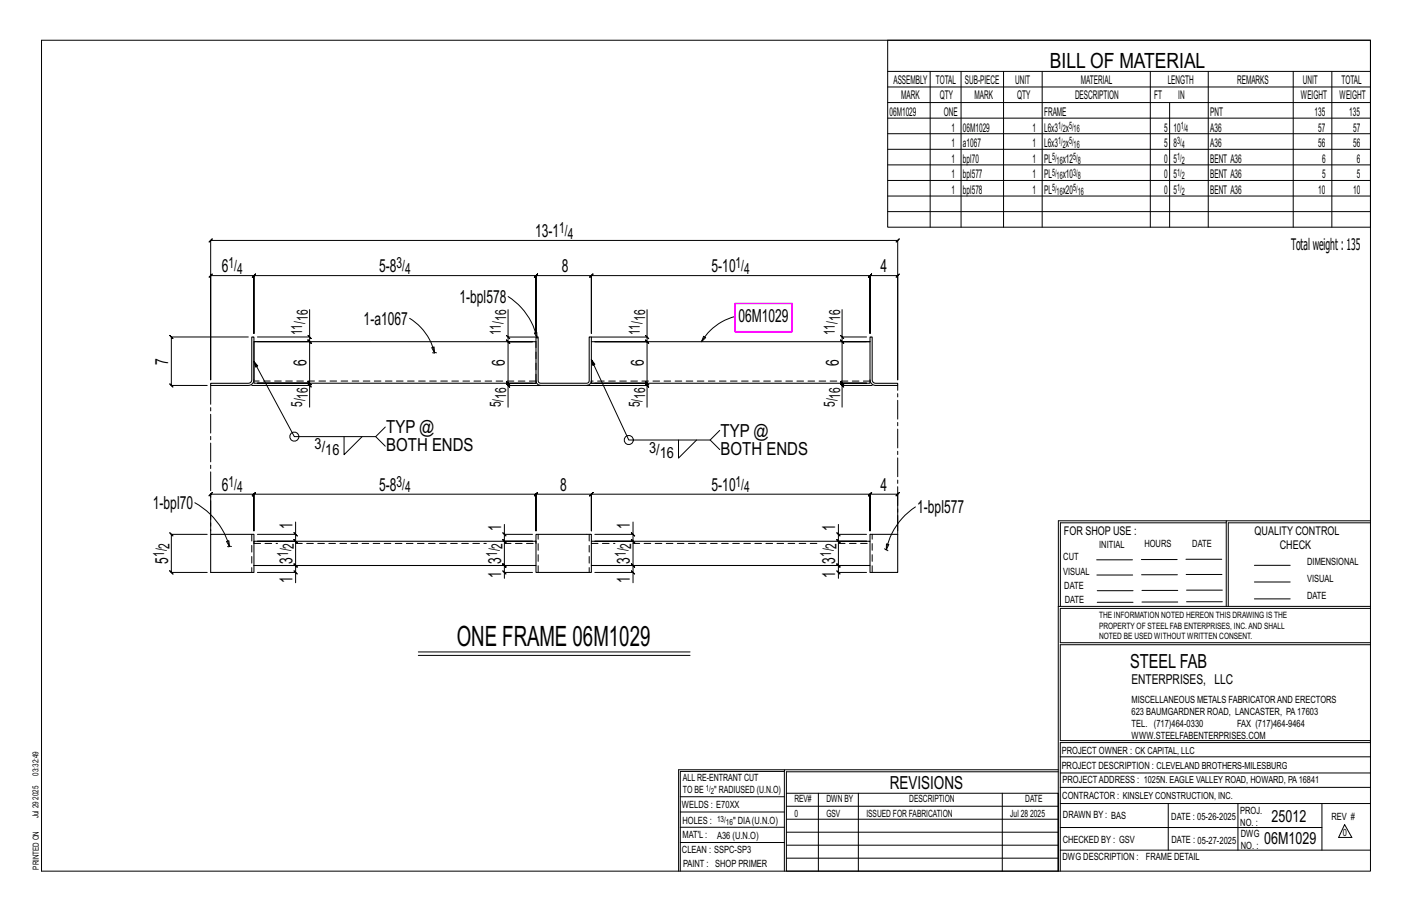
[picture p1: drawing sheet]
<svg xmlns="http://www.w3.org/2000/svg" width="432mm" height="279mm" viewBox="0 0 432 279" stroke-linecap="round" stroke-linejoin="round" font-family="sans-serif">
<g fill="none" stroke="#000" stroke-width=".31">
<path d="M12.7 12.3h406.4v254h-406.4zM271.5 12.3h147.6v57.2h-147.6zM271.5 21.8h147.6M271.5 26.6h147.6M271.5 31.4h147.6M271.5 36.1h147.6M284.5 21.8v47.7M293.9 21.8v47.7M306.9 21.8v47.7M318.7 21.8v47.7M351.8 21.8v47.7M357.7 31.4v38.1"/>
<path d="M369.5 21.8v47.7M395.5 21.8v47.7M407.3 21.8v47.7M271.5 40.9h147.6M271.5 45.6h147.6M271.5 50.4h147.6M271.5 55.2h147.6M271.5 59.9h147.6M64.4 73.5l-.5 .5 1-1-.5 .5h210.1l-.5 .5 1-1-.5 .5v42.6v-31.9l.5-.5-1 1 .5-.5h-8.4l.5-.5-1 1 .5-.5v17.8v-17.8l.5-.5-1 1 .5-.5h-85.3l.5-.5-1 1 .5-.5v17.7v-17.7l.5-.5-1 1 .5-.5h-16.9l.5-.5-1 1 .5-.5v17.7v-17.7l.5-.5-1 1 .5-.5h-86.2l.5-.5-1 1 .5-.5v17.8v-17.8l.5-.5-1 1 .5-.5h-13.3l.5-.5-1 1 .5-.5v31.9zM271.5 64.7h147.6M94.7 94.6v8.4h-16M125.3 97.3a17 17 0 0 1 7.6 10.5"/>
<path d="M155.4 94.7v8.3h8.5M155.4 90.7a20.2 20.2 0 0 1 8.8 12.7M197.9 94.7v8.3h-17.1M224.8 96.7a16.8 16.8 0 0 0-10.3 7.8M257.5 94.6v8.4h7.5M75.9 103h-23.5l-.5-.5 1 1-.5-.5v14.8l-.5-.5 1 1-.5-.5h11M77 117.8h17.7v6.7M77.7 110.5l.5 1.7 .6-.3-1.1-1.4 12.3 23h24.9l2.9-3M78.7 104.4h16l-.5-.5 1 1-.5-.5v12.7l-.5-.5 1 1-.5-.5h-16h16l-.5-.5 1 1-.5-.5v.7M94.2 117.3l1 1zM94.2 102.5l1 1zM94.7 103v1.4l-.5-.5 1 1-.5-.5h-17"/>
<path d="M132 106.3l.7-.2 .2 1.7zM132.3 107.8h.6M132.9 107.8l.6 .1M154.9 117.4l1 1zM154.9 102.5l1 1zM155.4 103v1.5l-.5-.5 1 1-.5-.5h7.5h-7.5l-.5-.5 1 1-.5-.5v12.7l-.5-.5 1 1-.5-.5h7.5M163.4 101.8l.8-.2v1.8zM163.9 117.2h-8.5l-.5-.5 1 1-.5-.5v.7M165.3 117.9h-9.9v6.6M179.5 117.9h18.4v6.6M180.8 117.2h17.1l-.5-.5 1 1-.5-.5v.7M180.8 109.9l.4 1.8 .7-.3-1.1-1.5 11.5 24.6h24.9l2.9-2.9"/>
<path d="M197.4 117.4l1 1zM197.4 102.5l1 1zM197.9 103v1.5l-.5-.5 1 1-.5-.5h-16h16l-.5-.5 1 1-.5-.5v12.7l-.5-.5 1 1-.5-.5h-16M215.2 102.8l.6 .4-1.3 1.3zM257 117.3l1 1zM257 102.5l1 1zM257.5 103v1.4l-.5-.5 1 1-.5-.5h8.6M265 104.4h-7.5l-.5-.5 1 1-.5-.5v12.7l-.5-.5 1 1-.5-.5h7.5h-7.5l-.5-.5 1 1-.5-.5v.7M266.7 117.8h-9.2v6.7M105.2 133.5v5.5l5.5-5.5M114.9 133.5l2.9 2.9M207.5 134.5v5.5l5.5-5.5"/>
<path d="M217.2 134.5l2.9 2.9M59.6 153.7a22.3 22.3 0 0 1 10.6 13.4M90.4 159.6v3.7h-11.7M193.6 159.6v3.7h-11.7M279.9 155a20.7 20.7 0 0 0-8.9 13M375 159.8h-50.7v25.6M375 159.2h-51.3l-.1 107.1M419.1 159.2h-44.1v26.2M419.1 159.8h-43.5v25.6M63.4 163.3h-11l-.5-.5 1 1-.5-.5v11.7l-.5-.5 1 1-.5-.5h11M69.3 165.5l.7-.2 .2 1.8zM69.6 167.1h.6"/>
<path d="M70.2 167.1h.6M78.7 175h11.7v3.1M89.9 162.8l1 1zM89.9 174.5l1 1zM90.4 163.3v2.2l-.5-.5 1 1-.5-.5h-11.7h11.7l-.5-.5 1 1-.5-.5v7.4l-.5-.5 1 1-.5-.5h-11.7h11.7l-.5-.5 1 1-.5-.5v2.1M153.7 162.8l1 1zM153.7 174.5l1 1zM154.2 160.3v3h8.7M154.2 163.3v2.2l-.5-.5 1 1-.5-.5h8.7h-8.7l-.5-.5 1 1-.5-.5v7.4l-.5-.5 1 1-.5-.5h8.7h-8.7l-.5-.5 1 1-.5-.5v2.1M162.9 175h-8.7v1.8M181.9 175h11.7v3.1M193.1 174.5l1 1z"/>
<path d="M193.1 162.8l1 1zM193.6 163.3v2.2l-.5-.5 1 1-.5-.5h-11.7h11.7l-.5-.5 1 1-.5-.5v7.4l-.5-.5 1 1-.5-.5h-11.7h11.7l-.5-.5 1 1-.5-.5v2.1M255.9 162.8l1 1zM255.9 174.5l1 1zM256.4 160.3v3h8.6M256.4 163.3v2.2l-.5-.5 1 1-.5-.5h8.6h-8.6l-.5-.5 1 1-.5-.5v7.4l-.5-.5 1 1-.5-.5h8.6h-8.6l-.5-.5 1 1-.5-.5v2.1M265 175h-8.6v1.8M270.5 167.7l.5 .3M271 168l.5 .4M271.1 166.3l.7 .1-.8 1.6zM274.5 162.3v-11.2l.5-.5-1 1 .5-.5h-8.4l.5-.5-1 1 .5-.5v11.2v-11.2l.5-.5-1 1 .5-.5h-85.3l.5-.5-1 1 .5-.5v11.2v-11.2l.5-.5-1 1 .5-.5h-16.9l.5-.5-1 1 .5-.5v11.2v-11.2l.5-.5-1 1 .5-.5h-86.2l.5-.5-1 1 .5-.5v11.2v-11.2l.5-.5-1 1 .5-.5h-13.3l.5-.5-1 1 .5-.5v11.2M335.4 171.1h10.9"/>
<path d="M335.4 175.8h11M349 171h11M349.1 175.7h11M362.7 171h10.9M362.7 175.6h11M383.6 172.8h11M383.6 177.9h11M127.9 199.3h83.1M323.7 185.4h95.4M335.5 184.1h11M335.5 180.6h11M349.2 184h11"/>
<path d="M349.2 180.5h11M362.9 180.4h10.9M362.9 184h10.9M383.6 183.1h11M419.1 186h-94.9v10.5h94.9M419.1 197.1h-94.9v29.3h94.9v.6h-94.9v39.3M127.9 200.3h83.1M239.9 235.8h-31.9v30.5M239.9 235.3h-32.4v31M323.6 235.3h-83.7v31M323.6 235.9h-83.1v6.6M324.2 236.3h94.9"/>
<path d="M324.2 231.4h94.9M208 252.9h31.9M208 257.5h31.9M208 243.6h31.9M208 248.2h31.9M240.5 242.5h83.1v23.8h-83.1zM240.5 258.4h83.1M240.5 254.4h83.1M240.5 250.4h83.1M240.5 246.5h83.1M250.3 242.5v23.8M262.5 242.5v23.8"/>
<path d="M306.5 242.5v23.8M324.2 253h80.1M324.2 245.6h94.9M324.2 259.9h94.9M324.2 240.7h94.9M357.3 245.6v14.3M378.6 245.6v14.3M404.3 245.6v14.3M411.2 252.1l2.2 3.9h-4zM240.5 262.3h83.1"/>
<circle cx="90" cy="133.5" r="1.38"/>
<circle cx="192.3" cy="134.5" r="1.38"/>
</g>
<path d="M77 103h.7v13.1a1.72 1.72 0 0 1-1.8 1.7h-11.5v-.6h11.5l.8-.3 .3-.8zM163.9 103h.7v13.4l.1 .4 .6 .4 14.5-.1 .4-.7v-13.4h.6v13.4l-.1 .7-.6 .5-.6 .2h-14.2l-.7-.2-.5-.5-.2-.7zM163.9 104.5l-86.2-.1v12.7l86.2 .1v-.8M180.8 104.5h85.3M266.1 103h.6l.2 13.6 .9 .6h6.7v.6h-6.7a1.72 1.72 0 0 1-1.7-1.7zM266.1 116.1v1.1h-85.3v-.8M77.7 165.5v-2.2h-13.3v11.7h13.3v-2.1M163.9 165.5v7.4M180.8 165.5h85.3v7.4h-85.3zM180.8 165.5v-2.2h-16.9v2.2h-86.2v7.4M180.8 172.9v2.1h-16.9v-2.1h-86.2M266.1 165.5v-2.2h8.4v11.7h-8.4v-2.1" fill="none" stroke="#000" stroke-width=".32"/>
<g fill="none" stroke="#000" stroke-width=".31" stroke-dasharray="2 1.4">
<path d="M163.9 116.5h-86.2M163.9 116.4v-11.9M266.1 116.5h-85.3M77 163.3v11.7M77.7 166.1h7.2M77.7 166.1v-.6M90.4 166.1h58.3M154.2 166.1h9.7M163.9 166.1v-.6M164.6 175v-11.7M180.2 163.3v11.7M180.8 166.1h7.3"/>
<path d="M193.6 166.1h57.3M256.4 166.1h9.7M266.7 175v-11.7"/>
</g>
<path d="M224.8 92.8h17.5v8.6h-17.5z" fill="none" stroke="#f0f" stroke-width=".5"/>
<path d="M64.4 117.8v45.5M274.5 163.3v-45.5" fill="none" stroke="#000" stroke-width=".31" stroke-dasharray="5.8 1 1 1"/>
<text font-size="8.6" x="139.7" y="197.3">ONE FRAME 06M1029</text>
<text font-size="6.4" x="321.1" y="20.7">BILL OF MATERIAL</text>
<text font-size="5.9" x="345.6" y="204.1">STEEL FAB</text>
<g font-size="5.5">
<text x="163.6" y="72.5">13-1</text>
<text x="67.8" y="83.3">6</text>
<text x="115.9" y="83.3">5-8</text>
<text x="171.8" y="83.3">8</text>
<text x="217.6" y="83.3">5-10</text>
<text x="269.3" y="83.3">4</text>
<text x="140.5" y="92.6">1-bpl578</text>
<text x="111.2" y="99.2">1-a1067</text>
<text x="225.8" y="98.4">06M1029</text>
<text x="51.4" y="111.4" transform="rotate(-90 51.4 111.4)">7</text>
<text x="93.7" y="111.8" transform="rotate(-90 93.7 111.8)">6</text>
<text x="154.4" y="111.8" transform="rotate(-90 154.4 111.8)">6</text>
<text x="196.9" y="111.8" transform="rotate(-90 196.9 111.8)">6</text>
<text x="256.5" y="111.8" transform="rotate(-90 256.5 111.8)">6</text>
<text x="118.1" y="132.5">TYP @</text>
<text x="220.4" y="133.5">TYP @</text>
<text x="118.1" y="138">BOTH ENDS</text>
<text x="220.4" y="139">BOTH ENDS</text>
<text x="46.7" y="155.6">1-bpl70</text>
<text x="67.8" y="150.1">6</text>
<text x="115.9" y="150.1">5-8</text>
<text x="171.4" y="150.1">8</text>
<text x="217.6" y="150.1">5-10</text>
<text x="269.3" y="150.1">4</text>
<text x="89.4" y="161.6" transform="rotate(-90 89.4 161.6)">1</text>
<text x="192.6" y="161.6" transform="rotate(-90 192.6 161.6)">1</text>
<text x="280.5" y="156.9">1-bpl577</text>
<text x="153.3" y="162.4" transform="rotate(-90 153.3 162.4)">1</text>
<text x="255.4" y="162.4" transform="rotate(-90 255.4 162.4)">1</text>
<text x="51.4" y="172.4" transform="rotate(-90 51.4 172.4)">5</text>
<text x="89.4" y="172.4" transform="rotate(-90 89.4 172.4)">3</text>
<text x="153.3" y="172.4" transform="rotate(-90 153.3 172.4)">3</text>
<text x="192.6" y="172.4" transform="rotate(-90 192.6 172.4)">3</text>
<text x="255.4" y="172.4" transform="rotate(-90 255.4 172.4)">3</text>
<text x="89.4" y="178.1" transform="rotate(-90 89.4 178.1)">1</text>
<text x="153.3" y="176.8" transform="rotate(-90 153.3 176.8)">1</text>
<text x="192.6" y="178.1" transform="rotate(-90 192.6 178.1)">1</text>
<text x="255.4" y="176.8" transform="rotate(-90 255.4 176.8)">1</text>
<text x="272.2" y="241.1">REVISIONS</text>
</g>
<g font-size="5.1">
<text x="388.9" y="251.3">25012</text>
<text x="386.6" y="258.1">06M1029</text>
</g>
<text font-size="4.9" x="394.8" y="76.4">Totalweight : 135</text>
<g font-size="4.7">
<text x="171" y="71.3">1/</text>
<text x="173.6" y="72.9">4</text>
<text x="69.9" y="82">1/</text>
<text x="72.5" y="83.7">4</text>
<text x="121.3" y="82">3/</text>
<text x="123.9" y="83.7">4</text>
<text x="225" y="82">1/</text>
<text x="227.6" y="83.7">4</text>
<text x="94.1" y="98.1" transform="rotate(-90 94.1 98.1)">16</text>
<text x="154.8" y="98.1" transform="rotate(-90 154.8 98.1)">16</text>
<text x="197.3" y="98.1" transform="rotate(-90 197.3 98.1)">16</text>
<text x="256.9" y="98.1" transform="rotate(-90 256.9 98.1)">16</text>
<text x="92.4" y="102.5" transform="rotate(-90 92.4 102.5)">11/</text>
<text x="153.1" y="102.5" transform="rotate(-90 153.1 102.5)">11/</text>
<text x="195.6" y="102.5" transform="rotate(-90 195.6 102.5)">11/</text>
<text x="255.3" y="102.5" transform="rotate(-90 255.3 102.5)">11/</text>
<text x="92.4" y="124.5" transform="rotate(-90 92.4 124.5)">5/</text>
<text x="94.1" y="121.8" transform="rotate(-90 94.1 121.8)">16</text>
<text x="153.1" y="124.5" transform="rotate(-90 153.1 124.5)">5/</text>
<text x="154.8" y="121.9" transform="rotate(-90 154.8 121.9)">16</text>
<text x="195.6" y="124.5" transform="rotate(-90 195.6 124.5)">5/</text>
<text x="197.3" y="121.9" transform="rotate(-90 197.3 121.9)">16</text>
<text x="255.3" y="124.5" transform="rotate(-90 255.3 124.5)">5/</text>
<text x="256.9" y="121.8" transform="rotate(-90 256.9 121.8)">16</text>
<text x="96.2" y="137.3">3/</text>
<text x="99.5" y="139">16</text>
<text x="198.5" y="138.4">3/</text>
<text x="201.8" y="140">16</text>
<text x="69.9" y="148.8">1/</text>
<text x="121.3" y="148.8">3/</text>
<text x="225" y="148.8">1/</text>
<text x="72.5" y="150.5">4</text>
<text x="123.9" y="150.5">4</text>
<text x="227.6" y="150.5">4</text>
<text x="51.8" y="167.7" transform="rotate(-90 51.8 167.7)">2</text>
<text x="89.8" y="167.7" transform="rotate(-90 89.8 167.7)">2</text>
<text x="153.7" y="167.7" transform="rotate(-90 153.7 167.7)">2</text>
<text x="193" y="167.7" transform="rotate(-90 193 167.7)">2</text>
<text x="255.8" y="167.7" transform="rotate(-90 255.8 167.7)">2</text>
<text x="50.2" y="170.3" transform="rotate(-90 50.2 170.3)">1/</text>
<text x="88.2" y="170.3" transform="rotate(-90 88.2 170.3)">1/</text>
<text x="152" y="170.3" transform="rotate(-90 152 170.3)">1/</text>
<text x="191.4" y="170.3" transform="rotate(-90 191.4 170.3)">1/</text>
<text x="254.2" y="170.3" transform="rotate(-90 254.2 170.3)">1/</text>
</g>
<text font-size="4.2" x="346" y="209.1">ENTERPRISES, LLC</text>
<g font-size="3.7">
<text x="273.2" y="25.6">ASSEMBLY</text>
<text x="286.2" y="25.6">TOTAL</text>
<text x="295.1" y="25.6">SUB-PIECE</text>
<text x="310.4" y="25.6">UNIT</text>
<text x="330.5" y="25.6">MATERIAL</text>
<text x="357.1" y="25.6">LENGTH</text>
<text x="378.3" y="25.6">REMARKS</text>
<text x="398.4" y="25.6">UNIT</text>
<text x="410.2" y="25.6">TOTAL</text>
<text x="272.1" y="35.5">06M1029</text>
<text x="275.6" y="30.4">MARK</text>
<text x="287.4" y="30.4">QTY</text>
<text x="288.6" y="35.5">ONE</text>
<text x="298" y="30.4">MARK</text>
<text x="311" y="30.4">QTY</text>
<text x="319.3" y="35.5">FRAME</text>
<text x="328.7" y="30.4">DESCRIPTION</text>
<text x="353" y="30.4">FT</text>
<text x="360.3" y="30.4">IN</text>
<text x="370.1" y="35.5">PNT</text>
<text x="397.8" y="30.4">WEIGHT</text>
<text x="402" y="35.5">135</text>
<text x="409.6" y="30.4">WEIGHT</text>
<text x="412.6" y="35.5">135</text>
<text x="290.9" y="40.2">1</text>
<text x="294.5" y="40.2">06M1029</text>
<text x="315.8" y="40.2">1</text>
<text x="319.3" y="40.2">L6x3 x</text>
<text x="356" y="40.2">5</text>
<text x="358.9" y="40.2">10</text>
<text x="370.1" y="40.2">A36</text>
<text x="403.2" y="40.2">57</text>
<text x="413.8" y="40.2">57</text>
<text x="290.9" y="45">1</text>
<text x="294.5" y="45">a1067</text>
<text x="315.8" y="45">1</text>
<text x="319.3" y="45">L6x3 x</text>
<text x="356" y="45">5</text>
<text x="358.9" y="45">8</text>
<text x="370.1" y="45">A36</text>
<text x="403.2" y="45">56</text>
<text x="413.8" y="45">56</text>
<text x="290.9" y="49.7">1</text>
<text x="294.5" y="49.7">bpl70</text>
<text x="315.8" y="49.7">1</text>
<text x="319.3" y="49.7">PL</text>
<text x="325" y="49.7">x12</text>
<text x="356" y="49.7">0</text>
<text x="358.9" y="49.7">5</text>
<text x="370.1" y="49.7">BENT A36</text>
<text x="404.3" y="49.7">6</text>
<text x="415" y="49.7">6</text>
<text x="290.9" y="54.5">1</text>
<text x="290.9" y="59.3">1</text>
<text x="294.5" y="54.5">bpl577</text>
<text x="294.5" y="59.3">bpl578</text>
<text x="315.8" y="54.5">1</text>
<text x="315.8" y="59.3">1</text>
<text x="319.3" y="54.5">PL</text>
<text x="319.3" y="59.3">PL</text>
<text x="325" y="54.5">x10</text>
<text x="325" y="59.3">x20</text>
<text x="356" y="54.5">0</text>
<text x="356" y="59.3">0</text>
<text x="358.9" y="54.5">5</text>
<text x="358.9" y="59.3">5</text>
<text x="370.1" y="54.5">BENT A36</text>
<text x="370.1" y="59.3">BENT A36</text>
<text x="403.2" y="59.3">10</text>
<text x="404.3" y="54.5">5</text>
<text x="413.8" y="59.3">10</text>
<text x="415" y="54.5">5</text>
<text x="325.3" y="163.4">FOR SHOP USE :</text>
<text x="383.7" y="163.4">QUALITY CONTROL</text>
<text x="391.4" y="167.8">CHECK</text>
</g>
<g font-size="3.1">
<text x="323.6" y="39.4">1/ 5/</text>
<text x="325" y="40.5">2</text>
<text x="328.3" y="40.5">16</text>
<text x="361.1" y="39.4">1/</text>
<text x="362.5" y="40.5">4</text>
<text x="323.6" y="44.1">1/ 5/</text>
<text x="325" y="45.3">2</text>
<text x="328.3" y="45.3">16</text>
<text x="360" y="44.1">3/</text>
<text x="361.4" y="45.3">4</text>
<text x="321.7" y="48.9">5/</text>
<text x="321.7" y="53.7">5/</text>
<text x="323.1" y="50">16</text>
<text x="328.2" y="48.9">5/</text>
<text x="328.2" y="53.7">3/</text>
<text x="329.6" y="50">8</text>
<text x="360" y="48.9">1/</text>
<text x="360" y="53.7">1/</text>
<text x="361.4" y="50">2</text>
<text x="321.7" y="58.4">5/</text>
<text x="323.1" y="54.8">16</text>
<text x="323.1" y="59.5">16</text>
<text x="328.2" y="58.4">5/</text>
<text x="329.6" y="54.8">8</text>
<text x="329.6" y="59.5">16</text>
<text x="360" y="58.4">1/</text>
<text x="361.4" y="54.8">2</text>
<text x="361.4" y="59.5">2</text>
<text x="336.2" y="167.4">INITIAL</text>
<text x="350" y="167.1">HOURS</text>
<text x="364.6" y="167.2">DATE</text>
<text x="325.2" y="171.3">CUT</text>
<text x="399.8" y="172.8">DIMENSIONAL</text>
<text x="325.1" y="175.8">VISUAL</text>
<text x="399.8" y="177.9">VISUAL</text>
<text x="325.5" y="180">DATE</text>
<text x="325.7" y="184.4">DATE</text>
<text x="399.8" y="183.1">DATE</text>
<text x="346" y="215">MISCELLANEOUS METALS FABRICATORAND ERECTORS</text>
<text x="346" y="218.6">623 BAUMGARDNER ROAD, LANCASTER, PA17603</text>
<text x="346" y="225.8">WWW.STEELFABENTERPRISES.COM</text>
<text x="346" y="222.2">TEL. (717)464-0330</text>
<text x="378.3" y="222.2">FAX (717)464-9464</text>
<text x="324.7" y="230.5">PROJECT OWNER : CK CAPITAL, LLC</text>
<text x="208.8" y="238.8">ALL RE-ENTRANT CUT</text>
<text x="324.7" y="235.1">PROJECT DESCRIPTION : CLEVELAND BROTHERS-MILESBURG</text>
<text x="324.9" y="239.5">PROJECTADDRESS : 1025N. EAGLE VALLEY ROAD, HOWARD, PA16841</text>
<text x="208.8" y="242.5">TO BE</text>
<text x="218.4" y="242.5">&quot; RADIUSED (U.N.O)</text>
<text x="242.9" y="245.3">REV#</text>
<text x="252.7" y="245.3">DWN BY</text>
<text x="278.1" y="245.3">DESCRIPTION</text>
<text x="313.5" y="245.3">DATE</text>
<text x="324.9" y="244.2">CONTRACTOR : KINSLEY CONSTRUCTION, INC.</text>
<text x="208.5" y="247">WELDS : E70XX</text>
<text x="208.7" y="251.7">HOLES :</text>
<text x="224.2" y="251.8">&quot; DIA(U.N.O)</text>
<text x="242.9" y="249.9">0</text>
<text x="252.7" y="249.9">GSV</text>
<text x="264.9" y="249.9">ISSUED FOR FABRICATION</text>
<text x="309" y="249.9">Jul 28</text>
<text x="315" y="249.9">2025</text>
<text x="325.1" y="250">DRAWN BY : BAS</text>
<text x="358.2" y="250.5">DATE : 05-26-2025</text>
<text x="379.3" y="248.9">PROJ.</text>
<text x="407.2" y="250.5">REV #</text>
<text x="208.7" y="256.3">MAT'L :</text>
<text x="219.3" y="256.4">A36 (U.N.O)</text>
<text x="325" y="257.6">CHECKED BY : GSV</text>
<text x="358.3" y="257.7">DATE : 05-27-2025</text>
<text x="379.3" y="252.5">NO. :</text>
<text x="379.5" y="255.9">DWG</text>
<text x="410.6" y="255.5">0</text>
<text x="208.6" y="260.7">CLEAN : SSPC-SP3</text>
<text x="324.9" y="262.9">DWG DESCRIPTION :</text>
<text x="350.4" y="263">FRAME DETAIL</text>
<text x="379.5" y="259.5">NO. :</text>
<text x="208.9" y="265">PAINT : SHOP PRIMER</text>
</g>
<g font-size="2.7">
<text x="336.1" y="189">THE INFORMATION NOTED HEREON THIS DRAWING IS THE</text>
<text x="336.1" y="195.4">NOTED BE USED WITHOUT WRITTEN CONSENT.</text>
<text x="336.1" y="192.2">PROPERTY OF STEEL FAB ENTERPRISES, INC.AND SHALL</text>
</g>
<g font-size="2.6">
<text x="215.9" y="241.8">1/</text>
<text x="217.4" y="242.7">2</text>
<text x="219.3" y="251.1">13/</text>
<text x="222" y="252.1">16</text>
</g>
<g font-size="2.5">
<text x="11.7" y="237.1" transform="rotate(-90 11.7 237.1)">03:32:49</text>
<text x="11.8" y="244.4" transform="rotate(-90 11.8 244.4)">2025</text>
<text x="11.8" y="250.1" transform="rotate(-90 11.8 250.1)">Jul 29</text>
<text x="11.9" y="265.8" transform="rotate(-90 11.9 265.8)">PRINTED ON</text>
</g>
</svg>
